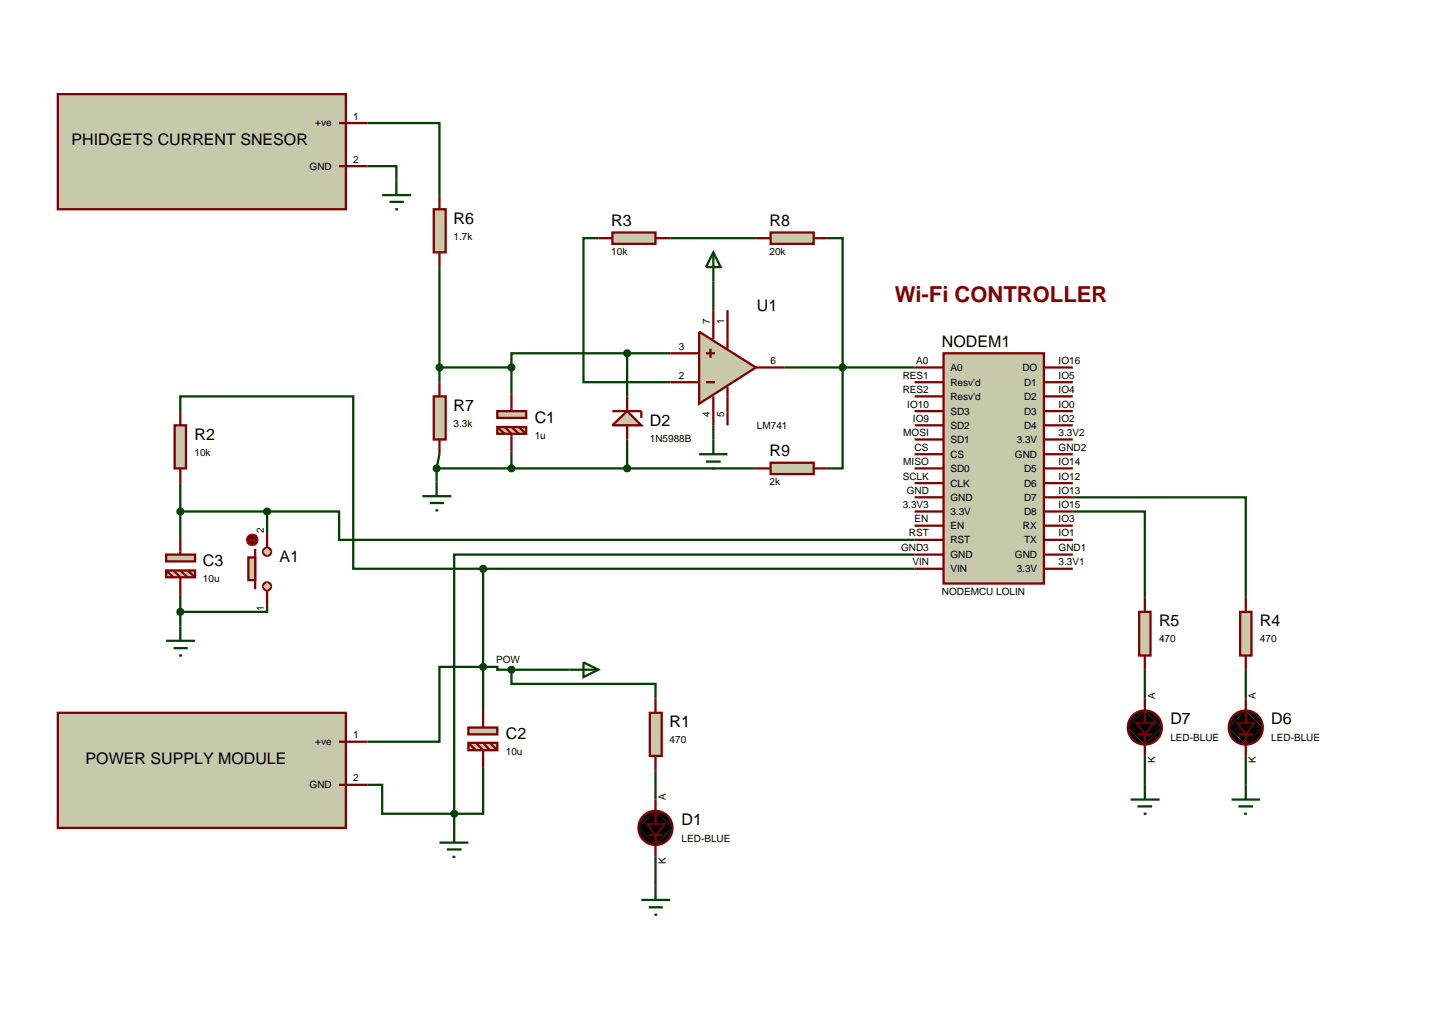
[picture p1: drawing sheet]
<svg xmlns="http://www.w3.org/2000/svg" width="257mm" height="180mm" viewBox="0 0 257 180" stroke-linecap="round" stroke-linejoin="round" font-family="sans-serif">
<g fill="none" stroke="#004000" stroke-width=".4">
<path d="M64.8 29.3h5.1v2.5M64.8 21.7h12.7v12.7M77.5 47.1v20.3M105.5 42h-2.6v25.4h15.3M118.2 42h15.1M125.8 49.6v5.1M146 42h2.6v40.6h-2.6M31.8 72.5v-2.6h30.5v30.4h22.9M77.5 64.8h12.7M90.2 64.8v4.6M90.2 79.6v3M110.6 62.3h-20.4v2.5"/>
<path d="M110.6 62.3v7.6M110.6 77.5v5.1M110.6 62.3h7.6M125.8 75v2.5M138.4 64.8h22.9M31.8 85.2v9.5M31.8 90.2h15.3M47.1 90.2h12.7v5h101.5M47.1 90.2v3.8M77 82.6v2.3M77 82.6h56.3M77.5 80.1l-.5 2.5"/>
<path d="M161.3 97.8h-81.2v45.7M189.2 87.7h30.5v17.7M189.2 90.2h12.7v15.2M31.8 104.9v5.6M47.1 106.7v1.2h-15.3M85.2 100.3v24.9M85.2 100.3h76.1M90.2 118.1h-2.5v-.5h-10.2v13.2h-12.7M90.2 118.1v2.5h25.4v2.6M90.2 118.1h10.2M201.9 118.1v5.1M219.7 118.1v5.1"/>
<path d="M64.8 138.4h2.6v5.1h12.7M85.2 135.4v8.1h-5.1M115.6 135.9v5.1M201.9 133.3v5.1M219.7 133.3v5.1M80.1 143.5v2.5M115.6 151.1v5.1"/>
</g>
<path d="M114.6 125.7h2.1v7.6h-2.1z" fill="#c8c8aa" stroke="#800000" stroke-width=".4"/>
<path d="M115.6 123.2v2.5M115.6 133.3v2.6M115.6 141v4.3M115.6 147.3v3.8" fill="none" stroke="#800000" stroke-width=".4"/>
<path d="M113.2 144.1a2.97 2.97 0 0 1 2.4-1.1l-3 3 .1-.7zM115.6 143a2.95 2.95 0 0 1 3 3zM118.6 146a2.95 2.95 0 0 1-3 3zM112.6 146l3 3a2.95 2.95 0 0 1-3-3z" fill="#000" stroke="#800000" stroke-width=".4"/>
<path d="M112.6 146l3-3 3 3-3 3z" fill="#000"/>
<path d="M114.4 147.3h2.5" fill="none" stroke="#800000" stroke-width=".3"/>
<path d="M114.1 145.3h3.1l-1.6 2z" fill="#000" stroke="#800000" stroke-width=".3"/>
<g fill="#c8c8aa" stroke="#800000" stroke-width=".4">
<path d="M46.6 96.8l.5-.2-.7 .7zM47.1 96.6a.68 .68 0 0 1 .7 .7zM47.8 97.3a.68 .68 0 0 1-.7 .7zM46.4 97.3l.7 .7a.68 .68 0 0 1-.7-.7z"/>
<path d="M46.6 102.9l.5-.2-.7 .7zM47.1 102.7a.68 .68 0 0 1 .7 .7zM47.8 103.4a.68 .68 0 0 1-.7 .7zM46.4 103.4l.7 .7a.68 .68 0 0 1-.7-.7z"/>
</g>
<g fill="#c8c8aa">
<path d="M46.4 97.3l.7-.7 .7 .7-.7 .7z"/>
<path d="M46.4 103.4l.7-.7 .7 .7-.7 .7z"/>
</g>
<path d="M45 96.8v7.1" fill="none" stroke="#800000" stroke-width=".4"/>
<path d="M43.8 98.3h1.2v4h-1.2z" fill="#c8c8aa" stroke="#800000" stroke-width=".4"/>
<path d="M47.1 94v2.5M47.1 104.1v2.6" fill="none" stroke="#800000" stroke-width=".4"/>
<path d="M43.8 94.5l.7-.3-1 1zM44.5 94.2a.94 .94 0 0 1 1 1zM45.5 95.2a.94 .94 0 0 1-1 1zM43.5 95.2l1 1a.94 .94 0 0 1-1-1z" fill="#400000" stroke="#f00" stroke-width=".2"/>
<path d="M43.5 95.2l1-1 1 1-1 1z" fill="#400000"/>
<path d="M44 95.2h1M44 95.2l.3 .3M44.3 95l-.3 .2M44.8 95l.2 .2M45 95.2l-.2 .3" fill="none" stroke="#f00" stroke-width=".2"/>
<path d="M30.8 75h2v7.6h-2z" fill="#c8c8aa" stroke="#800000" stroke-width=".4"/>
<path d="M31.8 72.5v2.5M31.8 82.6v2.6" fill="none" stroke="#800000" stroke-width=".4"/>
<path d="M74.5 87.5h5.1M75.8 88.7h2.5M76.8 90h.5M77 84.9v2.6M29.3 113h5.1M30.6 114.3h2.5M31.6 115.6h.5M31.8 110.5v2.5" fill="none" stroke="#004000" stroke-width=".4"/>
<g fill="#c8c8aa" stroke="#800000" stroke-width=".4">
<path d="M82.6 128.3h5.1v1.2h-5.1z"/>
<path d="M82.6 131h5.1v1.3h-5.1z"/>
</g>
<path d="M82.6 131l1.3 1.3M83.9 131l1.3 1.3v3.1M85.2 125.2v3.1M85.2 131l1.2 1.3M86.4 131l1.3 1.3" fill="none" stroke="#800000" stroke-width=".4"/>
<path d="M100.4 118.1h5.1M102.9 116.8l2.6 1.3-2.6 1.3zM113.1 158.7h5.1M114.4 160h2.5M115.6 156.2v2.5M115.4 161.3h.5" fill="none" stroke="#004000" stroke-width=".4"/>
<path d="M84.8 117.3l.4-.2-.5 .5zM85.2 117.1l.3 .1 .2 .4zM85.7 117.6l-.1 .3-.4 .2zM84.7 117.6l.5 .5-.4-.2z" fill="#004000" stroke="#004000" stroke-width=".4"/>
<path d="M84.7 117.6l.5-.5 .5 .5-.5 .5z" fill="#004000"/>
<path d="M166.4 62.3h17.7v40.6h-17.7z" fill="#c8c8aa" stroke="#800000" stroke-width=".4"/>
<g fill="none" stroke="#800000" stroke-width=".4">
<path d="M161.3 64.8h5.1M161.3 67.4h5.1M161.3 69.9h5.1M161.3 72.5h5.1M161.3 75h5.1M161.3 77.5h5.1M184.1 64.8h5.1M184.1 67.4h5.1M184.1 69.9h5.1M184.1 72.5h5.1M184.1 75h5.1M184.1 77.5h5.1"/>
<path d="M161.3 80.1h5.1M161.3 82.6h5.1M161.3 85.2h5.1M161.3 87.7h5.1M161.3 90.2h5.1M161.3 92.7h5.1M161.3 97.8h5.1M161.3 95.2h5.1M184.1 80.1h5.1M184.1 82.6h5.1M184.1 85.2h5.1M184.1 87.7h5.1"/>
<path d="M184.1 90.2h5.1M184.1 92.7h5.1M184.1 97.8h5.1M184.1 95.2h5.1M161.3 100.3h5.1M184.1 100.3h5.1"/>
</g>
<path d="M79.8 143.1l.3-.1-.5 .5zM80.1 143l.3 .1 .2 .4zM80.1 144l.5-.5-.2 .4zM79.6 143.5l.5 .5-.4-.2z" fill="#004000" stroke="#004000" stroke-width=".4"/>
<path d="M80.1 143l.5 .5-.5 .5-.5-.5z" fill="#004000"/>
<path d="M218.7 107.9h2v7.7h-2z" fill="#c8c8aa" stroke="#800000" stroke-width=".4"/>
<path d="M219.7 105.4v2.5M219.7 115.6v2.5M219.7 123.2v4.3M219.7 129.5v3.8" fill="none" stroke="#800000" stroke-width=".4"/>
<path d="M217.8 125.9l1.2-.5 .7-.1-3 3a2.97 2.97 0 0 1 1.1-2.4zM219.7 125.3a2.95 2.95 0 0 1 3 3zM219.7 131.3l3-3a2.95 2.95 0 0 1-3 3zM216.7 128.3l3 3a2.95 2.95 0 0 1-3-3z" fill="#000" stroke="#800000" stroke-width=".4"/>
<path d="M219.7 125.3l3 3-3 3-3-3z" fill="#000"/>
<path d="M218.4 129.5h2.6" fill="none" stroke="#800000" stroke-width=".3"/>
<path d="M218.2 127.5h3l-1.5 2z" fill="#000" stroke="#800000" stroke-width=".3"/>
<path d="M219.7 138.4v2.6M217.2 141h5M218.4 142.2h2.6M219.4 143.5h.5" fill="none" stroke="#004000" stroke-width=".4"/>
<path d="M200.9 107.9h2v7.7h-2z" fill="#c8c8aa" stroke="#800000" stroke-width=".4"/>
<path d="M201.9 105.4v2.5M201.9 115.6v2.5M201.9 123.2v4.3M201.9 129.5v3.8" fill="none" stroke="#800000" stroke-width=".4"/>
<path d="M199.5 126.4a2.97 2.97 0 0 1 2.4-1.1l-3 3 .1-.7zM201.9 125.3a2.95 2.95 0 0 1 3 3zM204.9 128.3a2.95 2.95 0 0 1-3 3zM198.9 128.3l3 3a2.95 2.95 0 0 1-3-3z" fill="#000" stroke="#800000" stroke-width=".4"/>
<path d="M198.9 128.3l3-3 3 3-3 3z" fill="#000"/>
<path d="M200.6 129.5h2.6" fill="none" stroke="#800000" stroke-width=".3"/>
<path d="M200.4 127.5h3l-1.5 2z" fill="#000" stroke="#800000" stroke-width=".3"/>
<path d="M201.9 138.4v2.6M199.4 141h5.1M200.6 142.2h2.6M201.7 143.5h.5" fill="none" stroke="#004000" stroke-width=".4"/>
<path d="M10.2 125.7h50.8v20.3h-50.8z" fill="#c8c8aa" stroke="#800000" stroke-width=".4"/>
<path d="M59.8 130.8h5M59.8 138.4h5" fill="none" stroke="#800000" stroke-width=".4"/>
<path d="M77.5 148.6h5.1M78.8 149.8h2.6M79.8 151.1h.5M80.1 146v2.6" fill="none" stroke="#004000" stroke-width=".4"/>
<path d="M10.2 16.6h50.8v20.3h-50.8z" fill="#c8c8aa" stroke="#800000" stroke-width=".4"/>
<path d="M59.8 21.7h5M59.8 29.3h5" fill="none" stroke="#800000" stroke-width=".4"/>
<path d="M67.4 34.4h5.1M68.7 35.6h2.5M69.7 36.9h.5M69.9 31.8v2.6" fill="none" stroke="#004000" stroke-width=".4"/>
<g fill="#c8c8aa" stroke="#800000" stroke-width=".4">
<path d="M87.7 72.5h5.1v1.2h-5.1z"/>
<path d="M87.7 75.3h5.1v1.2h-5.1z"/>
</g>
<path d="M87.7 75.3l1.3 1.2M89 75.3l1.2 1.2v3.1M90.2 69.4v3.1M90.2 75.3l1.3 1.2M91.5 75.3l1.3 1.2" fill="none" stroke="#800000" stroke-width=".4"/>
<path d="M76.5 36.9h2.1v7.6h-2.1z" fill="#c8c8aa" stroke="#800000" stroke-width=".4"/>
<path d="M77.5 34.4v2.5M77.5 44.5v2.6" fill="none" stroke="#800000" stroke-width=".4"/>
<path d="M76.5 69.9h2.1v7.6h-2.1z" fill="#c8c8aa" stroke="#800000" stroke-width=".4"/>
<path d="M77.5 67.4v2.5M77.5 77.5v2.6" fill="none" stroke="#800000" stroke-width=".4"/>
<path d="M77.1 64.5l.4-.2-.5 .5zM77.5 64.3l.4 .2 .1 .3zM77.5 65.3l.5-.5-.1 .3zM77 64.8l.5 .5-.4-.2z" fill="#004000" stroke="#004000" stroke-width=".4"/>
<path d="M77 64.8l.5-.5 .5 .5-.5 .5z" fill="#004000"/>
<path d="M76.6 82.3l.4-.2-.5 .5zM77 82.1l.4 .2 .1 .3zM77.5 82.6l-.1 .3-.4 .2zM76.5 82.6l.5 .5-.3-.1z" fill="#004000" stroke="#004000" stroke-width=".4"/>
<path d="M76.5 82.6l.5-.5 .5 .5-.5 .5z" fill="#004000"/>
<path d="M89.9 117.7l.3-.1-.5 .5zM90.2 117.6l.4 .2 .1 .3zM90.7 118.1l-.2 .4-.3 .1zM89.7 118.1l.5 .5-.4-.2z" fill="#004000" stroke="#004000" stroke-width=".4"/>
<path d="M90.2 117.6l.5 .5-.5 .5-.5-.5z" fill="#004000"/>
<g fill="#c8c8aa" stroke="#800000" stroke-width=".4">
<path d="M29.3 97.8h5.1v1.2h-5.1z"/>
<path d="M29.3 100.6h5.1v1.2h-5.1z"/>
</g>
<path d="M31.8 94.7v3.1M29.3 100.6l1.3 1.2M30.6 100.6l1.2 1.2v3.1M31.8 100.6l1.3 1.2M33.1 100.6l1.3 1.2" fill="none" stroke="#800000" stroke-width=".4"/>
<path d="M31.4 107.6l.4-.2-.5 .5zM31.8 107.4l.4 .2 .1 .3zM32.3 107.9l-.1 .3-.4 .2zM31.3 107.9l.5 .5-.3-.1z" fill="#004000" stroke="#004000" stroke-width=".4"/>
<path d="M31.3 107.9l.5-.5 .5 .5-.5 .5z" fill="#004000"/>
<path d="M31.4 89.9l.4-.2-.5 .5zM31.8 89.7l.4 .2 .1 .3zM31.8 90.7l.5-.5-.2 .4zM31.3 90.2l.5 .5-.3-.1z" fill="#004000" stroke="#004000" stroke-width=".4"/>
<path d="M31.3 90.2l.5-.5 .5 .5-.5 .5z" fill="#004000"/>
<path d="M84.8 100l.4-.2-.5 .5zM85.2 99.8l.4 .2 .1 .3zM85.2 100.8l.5-.5-.2 .4zM84.7 100.3l.5 .5-.3-.1z" fill="#004000" stroke="#004000" stroke-width=".4"/>
<path d="M84.7 100.3l.5-.5 .5 .5-.5 .5z" fill="#004000"/>
<path d="M46.7 89.9l.4-.2-.5 .5zM47.1 89.7l.4 .2 .1 .3zM47.1 90.7l.5-.5-.2 .4zM46.6 90.2l.5 .5-.3-.1z" fill="#004000" stroke="#004000" stroke-width=".4"/>
<path d="M46.6 90.2l.5-.5 .5 .5-.5 .5z" fill="#004000"/>
<path d="M123.3 58.5l10 6.3-10 6.4z" fill="#c8c8aa" stroke="#800000" stroke-width=".4"/>
<path d="M125.8 54.7v5.1M128.3 54.7v6.8M118.2 67.4h5.1M118.2 62.3h5.1M124.5 67.4h1.6M124.5 62.3h1.6M125.3 61.5v1.6M125.8 69.9v5.1M128.3 68.2v6.8M133.3 64.8h5.1" fill="none" stroke="#800000" stroke-width=".4"/>
<path d="M108 41h7.6v2h-7.6z" fill="#c8c8aa" stroke="#800000" stroke-width=".4"/>
<path d="M105.5 42h2.5M115.6 42h2.6" fill="none" stroke="#800000" stroke-width=".4"/>
<path d="M135.9 41h7.6v2h-7.6z" fill="#c8c8aa" stroke="#800000" stroke-width=".4"/>
<path d="M133.3 42h2.6M143.5 42h2.5" fill="none" stroke="#800000" stroke-width=".4"/>
<path d="M135.9 81.6h7.6v2h-7.6z" fill="#c8c8aa" stroke="#800000" stroke-width=".4"/>
<path d="M133.3 82.6h2.6M143.5 82.6h2.5" fill="none" stroke="#800000" stroke-width=".4"/>
<path d="M148.3 64.4l.3-.1-.5 .5zM148.6 64.3l.3 .1 .2 .4zM148.6 65.3l.5-.5-.2 .4zM148.1 64.8l.5 .5-.3-.1z" fill="#004000" stroke="#004000" stroke-width=".4"/>
<path d="M148.6 64.3l.5 .5-.5 .5-.5-.5z" fill="#004000"/>
<path d="M89.8 64.5l.4-.2-.5 .5zM90.2 64.3l.3 .1 .2 .4zM90.7 64.8l-.1 .3-.4 .2zM89.7 64.8l.5 .5-.4-.2z" fill="#004000" stroke="#004000" stroke-width=".4"/>
<path d="M89.7 64.8l.5-.5 .5 .5-.5 .5z" fill="#004000"/>
<path d="M89.9 82.2l.3-.1-.5 .5zM90.2 82.1l.4 .2 .1 .3zM90.7 82.6l-.1 .3-.4 .2zM89.7 82.6l.5 .5-.4-.2z" fill="#004000" stroke="#004000" stroke-width=".4"/>
<path d="M90.2 82.1l.5 .5-.5 .5-.5-.5z" fill="#004000"/>
<path d="M125.8 44.5l1.3 2.6h-2.6zM125.8 44.5v5.1M125.8 77.5v2.6M123.3 80.1h5M124.5 81.4h2.6M125.6 82.6h.5" fill="none" stroke="#004000" stroke-width=".4"/>
<path d="M108 75l2.6-2.5 2.5 2.5z" fill="#c8c8aa" stroke="#800000" stroke-width=".4"/>
<path d="M108 72.5h5.1v1.2M110.6 69.9v2.6M110.6 75v2.5" fill="none" stroke="#800000" stroke-width=".4"/>
<path d="M110.2 82.3l.4-.2-.5 .5zM110.6 82.1l.4 .2 .1 .3zM111.1 82.6l-.1 .3-.4 .2zM110.1 82.6l.5 .5-.3-.1z" fill="#004000" stroke="#004000" stroke-width=".4"/>
<path d="M110.1 82.6l.5-.5 .5 .5-.5 .5z" fill="#004000"/>
<path d="M110.2 62l.4-.2-.5 .5zM110.6 61.8l.3 .1 .2 .4zM111.1 62.3l-.1 .3-.4 .2zM110.1 62.3l.5 .5-.4-.2z" fill="#004000" stroke="#004000" stroke-width=".4"/>
<path d="M110.1 62.3l.5-.5 .5 .5-.5 .5z" fill="#004000"/>
<text font-size="3.9" fill="#800000" x="157.8" y="53.3">Wi-Fi CONTROLLER</text>
<g font-size="2.8">
<text x="12.6" y="25.6">PHIDGETS CURRENT SNESOR</text>
<text x="80" y="39.5">R6</text>
<text x="107.8" y="39.9">R3</text>
<text x="135.7" y="39.9">R8</text>
<text x="133.5" y="54.9">U1</text>
<text x="166.1" y="61.2">NODEM1</text>
<text x="34.3" y="77.6">R2</text>
<text x="80" y="72.5">R7</text>
<text x="94.3" y="74.6">C1</text>
<text x="114.6" y="75.1">D2</text>
<text x="135.7" y="80.5">R9</text>
<text x="35.8" y="99.9">C3</text>
<text x="49.3" y="99.1">A1</text>
<text x="204.4" y="110.5">R5</text>
<text x="222.2" y="110.5">R4</text>
<text x="89.2" y="130.3">C2</text>
<text x="118.1" y="128.3">R1</text>
<text x="206.4" y="127.8">D7</text>
<text x="224.2" y="127.8">D6</text>
<text x="15.1" y="134.8">POWER SUPPLY MODULE</text>
<text x="120.2" y="145.6">D1</text>
</g>
<g font-size="1.8">
<text x="55.6" y="22.3">+ve</text>
<text x="62.3" y="21.1">1</text>
<text x="54.6" y="29.9">GND</text>
<text x="62.3" y="28.7">2</text>
<text x="80" y="42.3">1.7k</text>
<text x="107.8" y="45">10k</text>
<text x="135.7" y="45">20k</text>
<text x="125.2" y="57.2" transform="rotate(-90 125.2 57.2)">7</text>
<text x="127.7" y="57.2" transform="rotate(-90 127.7 57.2)">1</text>
<text x="119.7" y="61.7">3</text>
<text x="135.9" y="64.2">6</text>
<text x="161.6" y="64.2">A0</text>
<text x="167.6" y="65.4">A0</text>
<text x="180.3" y="65.4">DO</text>
<text x="186.7" y="64.2">IO16</text>
<text x="119.7" y="66.8">2</text>
<text x="159.2" y="66.8">RES1</text>
<text x="159.2" y="69.3">RES2</text>
<text x="160" y="71.9">IO10</text>
<text x="167.6" y="68">Resv'd</text>
<text x="167.6" y="70.5">Resv'd</text>
<text x="180.6" y="70.5">D2</text>
<text x="180.6" y="68">D1</text>
<text x="186.7" y="71.9">IO0</text>
<text x="186.7" y="69.3">IO4</text>
<text x="186.7" y="66.8">IO5</text>
<text x="80" y="75.3">3.3k</text>
<text x="94.3" y="77.4">1u</text>
<text x="114.6" y="77.9">1N5988B</text>
<text x="125.2" y="73.5" transform="rotate(-90 125.2 73.5)">4</text>
<text x="127.7" y="73.5" transform="rotate(-90 127.7 73.5)">5</text>
<text x="133.5" y="75.7">LM741</text>
<text x="159.3" y="76.9">MOSI</text>
<text x="161" y="74.4">IO9</text>
<text x="167.6" y="73.1">SD3</text>
<text x="167.6" y="75.6">SD2</text>
<text x="180.6" y="75.6">D4</text>
<text x="180.6" y="73.1">D3</text>
<text x="186.7" y="76.9">3.3V2</text>
<text x="186.7" y="74.4">IO2</text>
<text x="34.3" y="80.4">10k</text>
<text x="159.3" y="82">MISO</text>
<text x="161.3" y="79.5">CS</text>
<text x="167.6" y="78.1">SD1</text>
<text x="167.6" y="80.7">CS</text>
<text x="167.6" y="83.2">SD0</text>
<text x="179" y="80.7">GND</text>
<text x="179.3" y="78.1">3.3V</text>
<text x="180.6" y="83.2">D5</text>
<text x="186.7" y="82">IO14</text>
<text x="186.7" y="79.5">GND2</text>
<text x="135.7" y="85.6">2k</text>
<text x="159.2" y="84.6">SCLK</text>
<text x="159.2" y="89.6">3.3V3</text>
<text x="159.9" y="87.1">GND</text>
<text x="167.6" y="85.8">CLK</text>
<text x="167.6" y="88.3">GND</text>
<text x="180.6" y="88.3">D7</text>
<text x="180.6" y="85.8">D6</text>
<text x="186.7" y="89.6">IO15</text>
<text x="186.7" y="87.1">IO13</text>
<text x="186.7" y="84.6">IO12</text>
<text x="46.5" y="94" transform="rotate(-90 46.5 94)">2</text>
<text x="160.3" y="94.6">RST</text>
<text x="161.3" y="92.1">EN</text>
<text x="167.6" y="90.8">3.3V</text>
<text x="167.6" y="93.3">EN</text>
<text x="167.6" y="95.8">RST</text>
<text x="180.4" y="93.3">RX</text>
<text x="180.6" y="90.8">D8</text>
<text x="180.6" y="95.8">TX</text>
<text x="186.7" y="92.1">IO3</text>
<text x="186.7" y="94.6">IO1</text>
<text x="158.9" y="97.2">GND3</text>
<text x="160.9" y="99.7">VIN</text>
<text x="167.6" y="98.4">GND</text>
<text x="167.6" y="100.9">VIN</text>
<text x="179" y="98.4">GND</text>
<text x="179.3" y="100.9">3.3V</text>
<text x="186.7" y="99.7">3.3V1</text>
<text x="186.7" y="97.2">GND1</text>
<text x="35.8" y="102.7">10u</text>
<text x="46.5" y="107.7" transform="rotate(-90 46.5 107.7)">1</text>
<text x="166.1" y="104.9">NODEMCU LOLIN</text>
<text x="204.4" y="113.3">470</text>
<text x="222.2" y="113.3">470</text>
<text x="87.5" y="117">POW</text>
<text x="203.7" y="123.2" transform="rotate(-90 203.7 123.2)">A</text>
<text x="221.5" y="123.2" transform="rotate(-90 221.5 123.2)">A</text>
<text x="55.6" y="131.4">+ve</text>
<text x="62.3" y="130.2">1</text>
<text x="118.1" y="131.1">470</text>
<text x="206.4" y="130.6">LED-BLUE</text>
<text x="224.2" y="130.6">LED-BLUE</text>
<text x="62.3" y="137.8">2</text>
<text x="89.2" y="133.1">10u</text>
<text x="203.7" y="134.5" transform="rotate(-90 203.7 134.5)">K</text>
<text x="221.5" y="134.5" transform="rotate(-90 221.5 134.5)">K</text>
<text x="54.6" y="139">GND</text>
<text x="117.4" y="141" transform="rotate(-90 117.4 141)">A</text>
<text x="120.2" y="148.4">LED-BLUE</text>
<text x="117.4" y="152.3" transform="rotate(-90 117.4 152.3)">K</text>
</g>
</svg>
